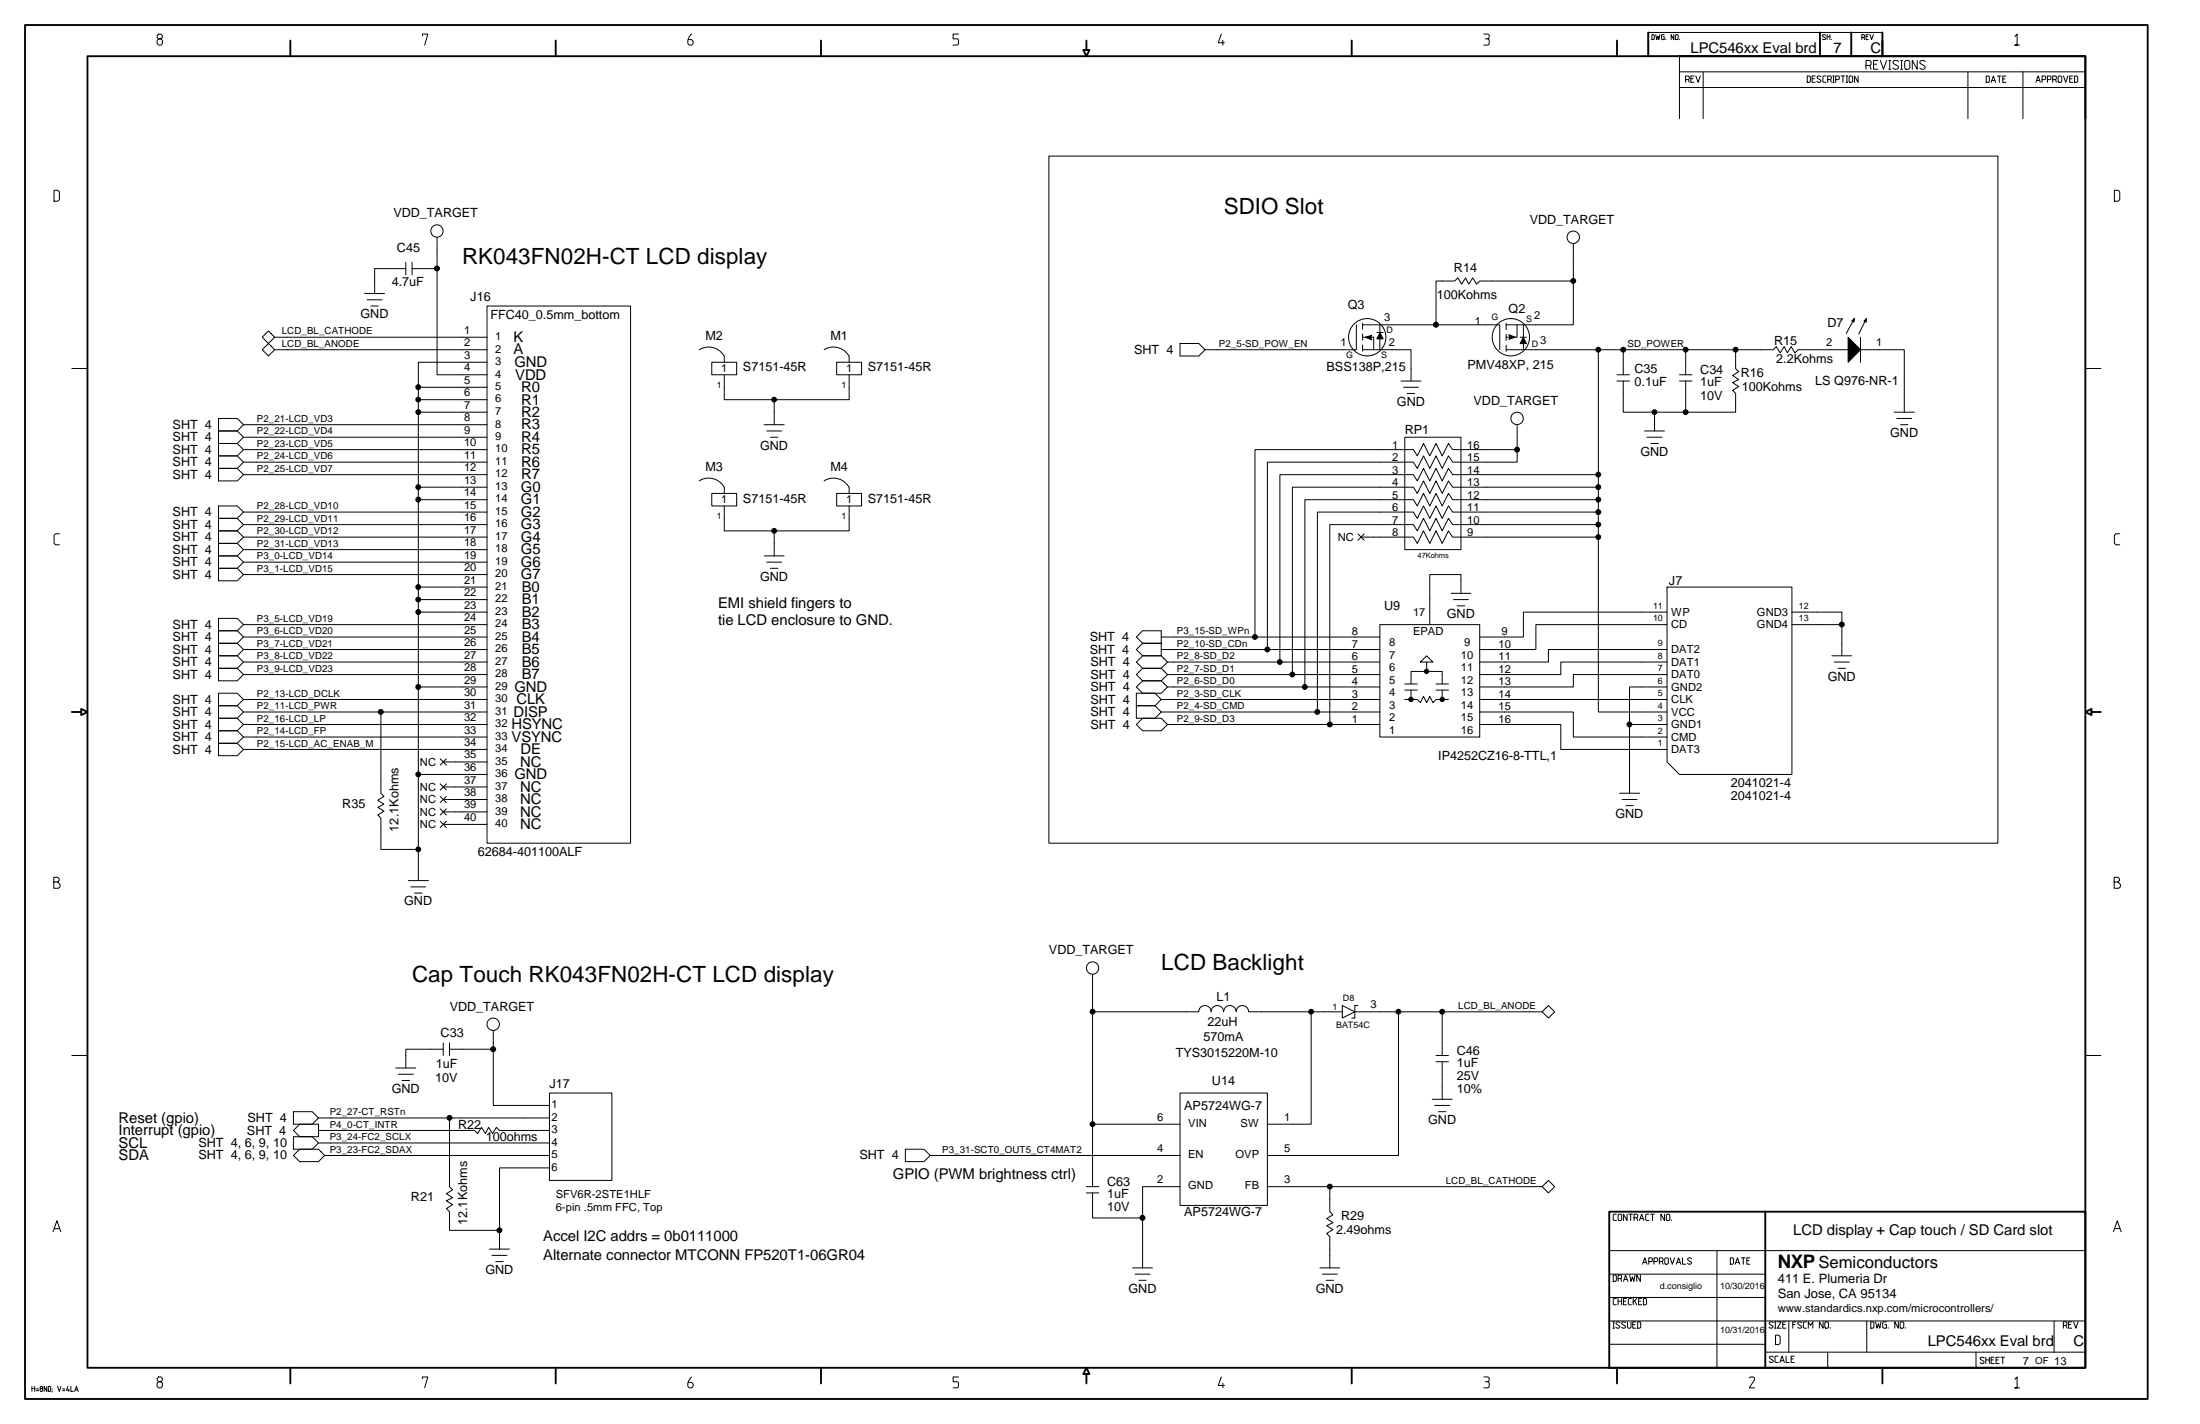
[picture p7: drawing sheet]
<svg xmlns="http://www.w3.org/2000/svg" width="432mm" height="279mm" viewBox="0 0 432 279" stroke-linecap="round" stroke-linejoin="round" font-family="sans-serif">
<g fill="none" stroke="#000" stroke-width=".2">
<path d="M31.1 6.7l-.3 .3v.3l.3 .3h.5l.3 .3v.6l-.3 .3h-.5l-.3-.3v-.6l.3-.3h.5l.3-.3v-.3l-.3-.3zM82.9 7v-.3h1.1l-.6 2.1M135.7 6.7a2.04 2.04 0 0 0-.7 1.8l.3 .3h.4l.3-.3v-.4l-.3-.3h-.6M188.1 6.7h-1v.9h.7l.3 .3-.1 .8-.9 .1M239.7 6.7l-.6 1.7h1.2M240 7.9v.9M291.2 6.7h.8a.55 .55 0 0 1 .2 .8l-.2 .1M291.5 7.6l.7 .1 .1 .8-.3 .3h-.8M324.2 6.8h.4l.1 .1v.7l-.1 .2h-.4zM325 6.8l.2 1 .2-.7 .2 .7 .2-1M326.6 6.8h-.4l-.1 .1 .1 .9h.4v-.6h-.1M326.9 7.7v.1"/>
<path d="M328.5 6.8v1l-.5-1v1M329 6.8l.4 .1v.7l-.2 .2-.4-.2v-.7zM329.6 11v12.3M329.6 17.2h79.7M329.6 14.1h79.7M329.7 7.7v.1M330.8 15.6h.6l.2-.1v-.4l-.2-.2h-.6v1.3M331.4 15.6l.2 .6M331.9 15.5h.4M332.5 14.9h-.6v1.3h.6M332.8 14.9l.5 1.3 .4-1.3M334.3 14.1v9.2"/>
<path d="M354.7 14.9h.5l.1 .2v.9l-.1 .2h-.5zM355.7 15.5h.4M356.3 14.9h-.6v1.3h.6M357.4 15.1a.47 .47 0 0 0-.8 .1l.7 .5v.3a.49 .49 0 0 1-.7 0M358.3 6.9l-.2-.1-.3 .1v.2l.5 .5-.2 .2-.4-.2M358.4 14.9h-.5l-.1 .2v.9l.1 .2h.5M358.6 7.2h.6M358.6 6.8v1M358.7 15.6h.6l.1-.1v-.4l-.1-.2h-.6v1.3M359.2 6.8v1M359.3 15.6l.1 .6M359.4 7.7v.1"/>
<path d="M359.7 16.2h.3M359.7 14.9h.3M359.9 14.9v1.3M360.3 15.6h.5l.2-.1v-.4l-.2-.2h-.5v1.3M361.4 14.9h.7M361.7 14.9v1.3M362.4 16.2h.2M362.4 14.9h.2M362.5 14.9v1.3M363.1 14.9h.4l.1 .2v.9l-.1 .2h-.4l-.2-.2v-.9zM364.7 14.9v1.3l-.7-1.3v1.3M365.4 7.3h.4l.2-.1-.2-.4h-.4v1"/>
<path d="M365.8 7.3l.2 .5M366.2 12.8h.8l.2-.2v-.5l-.2-.2h-.8v1.7M366.2 7.2h.4M366.7 6.8h-.5v1h.5M367 12.8l.2 .8M367 6.8l.3 1 .4-1M367.7 12.6h.6M368.6 11.9h-.9v1.7h.9M369.1 11.9l.6 1.7 .6-1.7M369.5 6.4h-46v4.6h46M370.7 13.6h.4M370.7 11.9h.4"/>
<path d="M370.9 11.9v1.7M372.6 12.1a.62 .62 0 0 0-1.1 .1l.1 .3 .9 .5 .1 .2-.1 .3a.7 .7 0 0 1-1-.2M373 13.6h.4M373 11.9h.4M373.2 11.9v1.7M374.1 11.9h.5l.2 .2v1.2l-.2 .3h-.5l-.3-.3v-1.2zM376.3 11.9v1.7l-1-1.7v1.7M377.9 12.1a.62 .62 0 0 0-1.1 .1l.1 .3 .9 .5 .1 .2-.1 .3a.68 .68 0 0 1-1-.2M386.2 14.1v9.2M389.8 14.9h.5l.2 .2v.9l-.2 .2h-.5zM390.8 16.2l.4-1.3 .5 1.3M391 15.8h.5"/>
<path d="M392 14.9h.7M392.4 14.9v1.3M393.1 15.5h.4M393.7 14.9h-.6v1.3h.6M395.5 7.2l.4-.5v2.1h-.4h.9M397 14.1v9.2M399.6 16.2l.4-1.3 .5 1.3M399.8 15.8h.5M400.8 15.6h.5l.2-.1v-.4l-.2-.2h-.5v1.3M401.8 15.6h.6l.1-.1v-.4l-.1-.2h-.6v1.3M402.9 15.6h.5l.2-.1v-.4l-.2-.2h-.5v1.3M403.4 15.6l.2 .6"/>
<path d="M404.1 14.9h.4l.2 .2v.9l-.2 .2h-.4l-.2-.2v-.9zM405 14.9l.4 1.3 .5-1.3M406.2 15.5h.5M406.8 14.9h-.6v1.3h.6M407.2 14.9h.4l.2 .2v.9l-.2 .2h-.4zM10.6 37.3h.8l.3 .4v1.5l-.3 .3h-.8zM205.9 30.6h186.2v134.8h-186.2zM415 37.3h.8l.3 .4v1.5l-.3 .3h-.8zM71.6 57.6h3.9M72.1 58.8h2.9M79.7 52.7h-6.2v4.9M79.7 51.5v2.4"/>
<path d="M80.9 52.7h4.9M80.9 51.5v2.4M85.8 46.6v26.9h9.8M308.8 55.1h-18.4l-.6 .7-.7-1.3-.8 1.3-.6-1.3-.8 1.3-.8-1.3-.6 .6h-3.6v8.6M308.8 47.8v15.9h-7.4M14.1 72.3h3.1M52.7 64.9l1.2 1.3-1.2 1.2-1.2-1.2zM52.7 67.4l1.2 1.2-1.2 1.2-1.2-1.2zM53.9 66.2h41.7M53.9 68.6h41.7M72.8 60h1.5M82.1 78.4h13.5"/>
<path d="M82.1 76h13.5M95.6 60h28.2v105.4h-28.2zM95.6 71.1h-13.5v101.7M137.2 68.6a3.5 3.5 0 0 1 4.9 1.3M139.7 71.1h4.9v2.4h-4.9zM142.2 73.5v4.9h24.5v-4.9M142.2 69.9v1.2M152 78.4v4.9M161.8 68.6a3.5 3.5 0 0 1 4.8 1.3M164.2 71.1h4.9v2.4h-4.9zM166.7 69.9v1.2M231.6 67.4h3.7l1.2 1.2-1.2 1.2h-3.7z"/>
<path d="M266.2 63.7v4.9h-29.7M267.4 68.6h9.5v6.2M267.4 63.7h26.8M267.4 63.4v1.2M267.4 65.5v1.2M267.4 67.7v1.2M267.4 66.2h2.2v2.4M270.2 65.2h1.3M270.8 63.7v1.5M270.8 66.5v2.1M275 74.8h3.9M275.5 76h2.9"/>
<path d="M276.2 77.2h1.5M294.4 63.7v4.9M295.6 68.6h52.4l.6-.6 .8 1.2 .8-1.2 .6 1.2 .8-1.2 .7 1.2 .6-.6h9.8M295.6 63.7h5.9M295.6 63.5v1.2M295.6 65.6v1.2M295.6 67.7v1.2M297.8 63.7v2.5h-2.2M298.4 66.2h1.2M299 63.7v2.5M299 67.4v1.2M313.7 68.6v71.1h13.5"/>
<path d="M317.4 74.8h2.4M317.4 73.5h2.4M318.6 74.8v6.1h12.3M318.6 68.6v4.9M329.6 74.8h2.5M329.6 73.5h2.5M330.9 68.6v4.9M340.7 68.6v3.7l.6 .6-1.2 .8 1.2 .8-1.2 .6 1.2 .7-1.2 .8 .6 .6v3.7h-9.8v-6.1M363.8 62.7l-.2 .2 .2 .1v-.2M363.9 62.5l-.4 .5 .4 .2 .1-.7M363.9 62.5l-1.5 2.9M365.2 68.6h8.6v12.3"/>
<path d="M365.2 66.2v4.9M366 63l.2-.2v.2zM366.3 62.6l-1.5 2.9M366.3 62.5v.7l-.5-.2zM409.3 72.3h3M42.9 82.1h3.7l1.2 1.2-1.2 1.3h-3.7h3.7l1.2 1.2-1.2 1.2h-3.7h3.7l1.2 1.2-1.2 1.3h-3.7h3.7l1.2 1.2-1.2 1.2h-3.7h3.7l1.2 1.2-1.2 1.3h-3.7zM42.9 99.3h3.7l1.2 1.2-1.2 1.2h-3.7h3.7l1.2 1.2-1.2 1.3h-3.7h3.7l1.2 1.2-1.2 1.2h-3.7h3.7l1.2 1.2-1.2 1.3h-3.7h3.7l1.2 1.2-1.2 1.2h-3.7h3.7l1.2 1.2-1.2 1.3h-3.7zM47.8 83.3h47.8M47.8 85.8h47.8M47.8 88.2h47.8M47.8 90.7h47.8M47.8 93.1h47.8"/>
<path d="M82.1 98h13.5M82.1 95.6h13.5M82.1 80.9h13.5M137.2 94.3a3.5 3.5 0 0 1 4.9 1.3M139.7 96.8h4.9v2.5h-4.9zM142.2 99.3v4.9h24.5v-4.9M142.2 95.6v1.2M150 83.3h3.9M150.5 84.6h2.9M151.2 85.8h1.5M161.8 94.3a3.5 3.5 0 0 1 4.8 1.3M164.2 96.8h4.9v2.5h-4.9z"/>
<path d="M166.7 95.6v1.2M275.7 85.8h11v22h-11zM297.8 88.2h-12.7l-.8-1.2-1.2 2.5-1.2-2.5-1.3 2.5-1.2-2.5-1.2 2.5-.8-1.3h-31.1v36.8M297.8 83.3v7.4h-12.7l-.8-1.2-1.2 2.4-1.2-2.4-1.3 2.4-1.2-2.4-1.2 2.4-.8-1.2h-28.6v36.7M313.7 98h-28.6l-.8-1.2-1.2 2.5-1.2-2.5-1.3 2.5-1.2-2.5-1.2 2.5-.8-1.3h-21.3v36.8M313.7 95.6h-28.6l-.8-1.2-1.2 2.4-1.2-2.4-1.3 2.4-1.2-2.4-1.2 2.4-.8-1.2h-23.7v36.8M313.7 93.1h-28.6l-.8-1.2-1.2 2.5-1.2-2.5-1.3 2.5-1.2-2.5-1.2 2.5-.8-1.3h-26.2v36.8M322.8 84.6h3.9M323.3 85.8h2.9M324 87h1.5M324.7 80.9v3.7M371.8 80.9h3.9"/>
<path d="M372.3 82.1h2.9M373 83.3h1.5M11.7 104.7h-.8l-.3 .4v1.5l.3 .3h.8M47.8 100.5h47.8M47.8 102.9h47.8M47.8 105.4h47.8M47.8 107.8h47.8M47.8 110.3h47.8M95.6 112.7h-47.8M95.6 117.6h-13.5M95.6 115.2h-13.5M150 109.1h3.9"/>
<path d="M150.5 110.3h2.9M151.2 111.5h1.5M152 104.2v4.9M266.5 104.8l1.3 1.2M267.1 105.4h10.3l.8 1.2 1.2-2.4 1.2 2.4 1.3-2.4 1.2 2.4 1.2-2.4 .8 1.2h28.6M267.8 104.8l-1.3 1.2M284.8 116.4h3.9M285.3 117.6h2.9M286 118.9h1.5M286.7 116.4v-3.7h-6.1v9.9M313.7 102.9h-28.6l-.8-1.2-1.2 2.5-1.2-2.5-1.3 2.5-1.2-2.5-1.2 2.5-.8-1.3h-16.4v39.3M313.7 100.5h-28.6l-.8-1.2-1.2 2.4-1.2-2.4-1.3 2.4-1.2-2.4-1.2 2.4-.8-1.2h-18.8v39.2"/>
<path d="M327.2 115.2h24.5v36.8h-22.1l-2.4-2.5zM416.1 104.7h-.8l-.3 .4v1.5l.3 .3h.8M42.9 121.3h3.7l1.2 1.3-1.2 1.2h-3.7h3.7l1.2 1.2-1.2 1.2h-3.7h3.7l1.2 1.2-1.2 1.3h-3.7h3.7l1.2 1.2-1.2 1.2h-3.7h3.7l1.2 1.3-1.2 1.2h-3.7zM42.9 136h3.7l1.2 1.2-1.2 1.3h-3.7h3.7l1.2 1.2-1.2 1.2h-3.7h3.7l1.2 1.3-1.2 1.2h-3.7h3.7l1.2 1.2-1.2 1.2h-3.7h3.7l1.2 1.2-1.2 1.3h-3.7zM74.8 139.7v15.9l.6 .7-1.3 .7 1.3 .8-1.3 .6 1.3 .8-1.3 .7 .7 .6v6.2h7.3M95.6 122.6h-47.8M95.6 125h-47.8M95.6 127.4h-47.8M95.6 129.9h-47.8M95.6 132.4h-47.8M95.6 137.2h-47.8M95.6 139.7h-47.8"/>
<path d="M95.6 120.1h-13.5M95.6 134.8h-13.5M223 136h3.7l1.2 1.2-1.2 1.3h-3.7h3.7l1.2 1.2-1.2 1.2h-3.7zM223 134.8l1.3-1.2h3.6l1.3 1.2-1.3 1.2h-3.6zM224.3 123.8h3.6v4.9h-3.6l-1.3-1.3 1.3-1.2h3.6h-3.6l-1.3-1.2zM224.3 128.7h3.6l1.3 1.2-1.3 1.2h-3.6l-1.3-1.2zM224.3 131.1h3.6l1.3 1.3-1.3 1.2h-3.6l-1.3-1.2zM227.9 137.2h42.9M227.9 139.7h42.9M227.9 125h42.9M227.9 127.4h42.9M229.2 129.9h41.6"/>
<path d="M229.2 132.4h41.6M229.2 134.8h41.6M270.8 122.6h19.6v22h-19.6zM275.7 135.4h2.5M275.7 134.2h2.5M275.7 137.2h2.5l.6 .7 .6-1.3 .6 1.3 .6-1.3 .6 1.3 .7-.7h2.4M276.9 134.2v-2.5h6.2v2.5M276.9 135.4v1.8M280 129.9v1.8M280 128.7l1.2 1.2h-2.4zM281.9 135.4h2.4M281.9 134.2h2.4"/>
<path d="M283.1 135.4v1.8M290.4 139.7h18.4v4.9h18.4M327.2 134.8h-7.4v20.8M327.2 120.1h-28.2v4.9h-8.6M327.2 122.6h-25.7v4.8h-11.1M327.2 127.4h-23.3v2.5h-13.5M327.2 129.9h-20.9v2.5h-15.9M327.2 132.4h-18.4v2.4h-18.4M327.2 137.2h-36.8M351.7 120.1h9.8v8.6M359.5 128.7h4M360 129.9h3"/>
<path d="M360.8 131.1h1.4M361.5 122.6h-9.8M86.4 153.8l1.2 1.2M86.4 156.3l1.2 1.2M86.4 158.7l1.2 1.2M86.4 148.9l1.2 1.2M87.6 153.8l-1.2 1.2M87.6 156.3l-1.2 1.2M87.6 158.7l-1.2 1.2M87.6 148.9l-1.2 1.2M95.6 142.2h-47.8M95.6 144.6h-47.8"/>
<path d="M95.6 147h-47.8M95.6 152h-13.5M95.6 154.4h-8.6M95.6 156.9h-8.6M95.6 159.3h-8.6M95.6 149.5h-8.6M224.3 140.9h3.6l1.3 1.3-1.3 1.2h-3.6l-1.3-1.2zM229.2 142.2h41.6M290.4 142.2h15.9v4.8h20.9M317.9 155.6h3.9M318.4 156.9h2.9M319.1 158.1h1.5"/>
<path d="M319.8 142.2h7.4M10.6 173.1h.7l.3-.4v-.3l-.3-.3h-.7v2.2h.9l.3-.3v-.5l-.5-.4M80.1 172.8h4M80.6 174h3M81.4 175.2h1.4M86.4 161.1l1.2 1.3M87.6 161.1l-1.2 1.3M95.6 161.8h-8.6M415 173.1h.7l.3-.4v-.3l-.3-.3h-.7v2.2h.9l.3-.3v-.5l-.5-.4M214.4 198.5h20.9M214.4 191.2v41.6M235.3 198.5a1.21 1.21 0 0 1 1.2-1.2 1.21 1.21 0 0 1 1.2 1.2"/>
<path d="M237.7 198.5a1.22 1.22 0 0 1 1.2-1.2 1.22 1.22 0 0 1 1.3 1.2M240.2 198.5a1.22 1.22 0 0 1 1.2-1.2 1.22 1.22 0 0 1 1.2 1.2M242.6 198.5a1.22 1.22 0 0 1 1.3-1.2 1.22 1.22 0 0 1 1.2 1.2M245.1 198.5h18.4M257.3 198.5v22.1h-8.5M263.5 197.3l2.4 1.2-2.4 1.2zM266.5 197.3h-.6v2.4h-.6M274.5 198.5v28.2h-25.7M283.1 198.5v8.6M302.7 198.5h-36.8M303.9 197.3l1.2 1.2-1.2 1.2-1.2-1.2zM14.1 207.1h3.1"/>
<path d="M57.6 218.1h3.7l1.2 1.3-1.2 1.2h-3.7zM62.5 219.4h45.3M77.7 209.5h3.9M78.2 210.8h2.9M78.9 212h1.5M87 205.9h-7.3v3.6M87 204.6v2.5M88.2 219.4v13.4l.6 .6-1.2 .8 1.2 .8-1.2 .6 1.2 .8-1.2 .7 .6 .6v3.7h9.8M88.2 205.9h8.6M88.2 204.6v2.5M96.8 202.2v14.7h11M107.8 214.5h12.3v17.1h-12.3z"/>
<path d="M231.6 214.5h17.2v22h-17.2zM281.1 215.7h3.9M281.6 216.9h2.9M281.9 208.3h2.4M281.9 207.1h2.4M282.3 218.1h1.5M283.1 208.3v7.4M409.3 207.1h3M57.6 221.8l1.2-1.2h3.7v2.4h-3.7zM57.6 223h3.7l1.2 1.3-1.2 1.2h-3.7zM57.6 226.7l1.2-1.2h3.7l1.2 1.2-1.2 1.2h-3.7zM62.5 221.8h30.6l.6 .6 .8-1.2 .8 1.2 .6-1.2 .8 1.2 .7-1.2 .6 .6h9.8"/>
<path d="M62.5 224.3h45.3M63.7 226.7h44.1M107.8 229.2h-9.8v15.9M177.7 225.5h3.7l1.2 1.2-1.2 1.2h-3.7zM182.6 226.7h49M213.2 234.1h2.5M213.2 232.8h2.5M214.4 220.6h17.2M214.4 234.1v4.9h9.9M231.6 232.8h-7.3v16M261 232.8v4.9l.6 .7-1.2 .7 1.2 .8-1.2 .6 1.2 .8-1.2 .7 .6 .6v6.2M302.7 232.8h-53.9"/>
<path d="M303.9 231.6l1.2 1.2-1.2 1.3-1.2-1.3zM317.2 238.2h-.4l-.2 .2v.9l.2 .2h.4M317.8 238.2h.3l.2 .2v.9l-.2 .2h-.3l-.2-.2v-.9zM319.3 238.2v1.3l-.7-1.3v1.3M319.7 238.2h.7M320.1 238.2v1.3M320.7 238.9h.5l.2-.1v-.4l-.2-.2h-.5v1.3M321.2 238.9l.2 .6M321.8 239.5l.4-1.3 .4 1.3M321.9 239.1h.6M323.6 238.2h-.4l-.2 .2v.9l.2 .2h.4M324 238.2h.7"/>
<path d="M324.3 238.2v1.3M326.7 238.2v1.3l-.7-1.3v1.3M327.2 238.2h.4l.1 .2v.9l-.1 .2h-.4l-.2-.2v-.9zM328.1 239.4v.1M10.4 241.7l.8-2.2 .7 2.2M10.7 241.1h.9M96.1 245.1h3.9M96.6 246.3h2.9M97.3 247.5h1.5M222.3 248.8h3.9M222.8 250h2.9M223.5 251.2h1.5"/>
<path d="M259.1 248.8h3.9M259.5 250h3M260.3 251.2h1.4M315.8 245.4h93.5M315.8 254.6h30.7M315.8 250h30.7M315.8 259.2h93.5M316.6 259.4h.3M316.6 250.2h.5l.1 .1v.9l-.1 .2h-.5zM316.7 259.4v1.2M317.2 254.8h-.4l-.2 .1v.9l.2 .2h.4M317.6 255.3h.7"/>
<path d="M317.6 250.9h.5l.2-.2v-.4l-.2-.1h-.5v1.2M317.6 254.8v1.2M317.9 259.5a.47 .47 0 0 0-.8 .1l.7 .6 .1 .1-.1 .2a.47 .47 0 0 1-.7-.1M318.1 250.9l.2 .5M318.3 254.8v1.2M318.6 255.3h.5M318.6 251.4l.5-1.2 .4 1.2M318.8 251h.5M319.1 259.5a.47 .47 0 0 0-.8 .1l.7 .6v.3a.49 .49 0 0 1-.7-.1M319.2 254.8h-.6v1.2h.6M319.4 259.4v1l.2 .2h.4l.1-.2v-1M319.8 250.2l.3 1.2 .3-.9 .3 .9 .2-1.2"/>
<path d="M320.2 254.8h-.4l-.2 .1v.9l.2 .2h.4M320.5 259.9h.4M320.5 254.8v1.2M320.8 255.2l.4 .8M321.1 259.4h-.6v1.2h.6M321.2 254.8l-.7 .7M321.4 259.4h.5l.1 .1v.9l-.1 .2h-.5zM321.6 255.3h.4M322 250.2v1.2l-.8-1.2v1.2M322.2 254.8h-.6v1.2h.6M322.4 248.1l.4-1.3 .5 1.3M322.6 254.8h.4l.2 .1v.9l-.2 .2h-.4z"/>
<path d="M322.6 247.7h.5M323.6 247.5h.5l.2-.1v-.4l-.2-.2h-.5v1.3M324.6 247.5h.6l.2-.1v-.4l-.2-.2h-.6v1.3M325.7 247.5h.5l.2-.1v-.4l-.2-.2h-.5v1.3M326.2 247.5l.2 .6M326.9 246.8h.4l.1 .2v.9l-.1 .2h-.4l-.2-.2v-.9zM327.8 246.8l.4 1.3 .5-1.3M329 248.1l.5-1.3 .4 1.3M329.2 247.7h.5M330.2 246.8v1.3h.7M332 247a.47 .47 0 0 0-.8 .1l.8 .7-.3 .3-.5-.2M337 245.4v23"/>
<path d="M339.6 246.8h.5l.1 .2v.9l-.1 .2h-.5zM340.6 248.1l.4-1.3 .5 1.3M340.7 247.7h.6M341.8 246.8h.7M342.2 246.8v1.3M342.9 247.4h.4M343.5 246.8h-.6v1.3h.6M348 259.5a.47 .47 0 0 0-.8 .1l.8 .7-.3 .3-.5-.2M348.3 259.4h.3M348.4 259.4v1.2M348.8 259.4h.8l-.8 1.2h.8M349.9 259.9h.5"/>
<path d="M350.5 259.4h-.6v1.2h.6M351.1 259.2v6.1M351.9 259.9h.4M352.5 259.4h-.6v1.2M353.6 259.5a.47 .47 0 0 0-.8 .1l.8 .7a.45 .45 0 0 1-.3 .3 .45 .45 0 0 1-.5-.2M354.6 259.4h-.5l-.2 .1v.9l.2 .2h.5M357.8 259.4v1.2l-.7-1.2v1.2M358.3 259.4h.4l.2 .1v.9l-.2 .2h-.4l-.1-.2v-.9zM366.4 259.2v6.1M367.2 259.4h.4l.2 .1v.9l-.2 .2h-.4zM368.1 259.4l.3 1.2 .3-.9 .3 .9 .2-1.2M370.2 259.4h-.5l-.2 .1v.9l.2 .2h.5v-.7h-.2"/>
<path d="M372.6 259.4v1.2l-.7-1.2v1.2M373.1 259.4h.4l.2 .1v.9l-.2 .2h-.4l-.2-.2v-.9zM403.2 259.2v6.1M406 259.9h.4M406.6 259.4h-.6v1.2h.6M407 259.4l.4 1.2 .5-1.2M414.8 241.7l.8-2.2 .7 2.2M415.1 241.1h.9M6.3 272v1M6.3 272.4h.5M6.8 272v1M7.1 272.9h.5"/>
<path d="M7.1 272.5h.5M8 272l-.1 .3 .4 .3-.1 .4h-.2l-.1-.4 .3-.2 .1-.2zM9.2 272v1l-.5-1v1M9.5 272l.4 .2v.7l-.1 .1h-.3zM10.2 272.9v.2M10.2 272.5v.1M11.3 272l.3 1 .4-1M12.3 272.9h.4M12.3 272.5h.4M13.3 272l-.2 .8h.5M13.5 272.6v.4M13.9 272v1h.5"/>
<path d="M14.6 273l.4-1 .3 1M14.8 272.7h.4M31.1 270.2l-.3 .3v.3l.3 .3h.5l.3 .3v.6l-.3 .3h-.5l-.3-.3v-.6l.3-.3h.5l.3-.3v-.3l-.3-.3zM82.9 270.5v-.3h1.1l-.6 2.1M135.7 270.2a2.03 2.03 0 0 0-.7 1.8l.3 .3h.4l.3-.3v-.4l-.3-.4h-.6M188.1 270.2h-1v.9h.7l.3 .3-.1 .8-.9 .1M239.7 270.2l-.6 1.6h1.2M240 271.4v.9M291.2 270.2h.8a.5 .5 0 0 1 .3 .4 .5 .5 0 0 1-.3 .5M291.5 271.1l.7 .1 .1 .8-.3 .3h-.8M315.8 263.8h30.7M316.6 260.6h.3"/>
<path d="M343.3 270.3l.3-.1h.5l.2 .1 .1 .2v.3l-1.1 1.5h1.1M346.5 265.3h62.8M348.1 266.3a.47 .47 0 0 0-.8 .1l.8 .7a.45 .45 0 0 1-.8 0M348.3 260.6h.3M348.5 262h.6l.3 .3v1.2l-.3 .3h-.6zM349 266.1h-.4l-.2 .2v.8l.2 .2h.4M349.3 267.3l.5-1.2 .4 1.2M349.5 267h.6M350.6 266.1v1.2h.6M351.6 266.6h.4M352.2 266.1h-.6v1.2h.6M354.9 260.6v-1.2l.5 .7 .4-.7v1.2"/>
<path d="M358.7 265.3v3.1M359.2 260.5v.1M370.6 260.5v.1M374 260.5v.1M387.8 265.3v3.1M389.4 266.5l-.5-.2-.3 .3 .7 .5 .1 .2-.1 .1a.47 .47 0 0 1-.7-.1M389.8 266.3v1.2M389.8 266.8h.7M390.5 266.3v1.2M390.8 266.8h.4M391.4 266.3h-.6v1.2h.6M391.8 266.8h.4"/>
<path d="M392.4 266.3h-.6v1.2h.6M392.7 266.3h.7M393.1 266.3v1.2M395.5 270.6l.4-.4v2.1h-.4h.9M405 260.1h.5l.2-.2v-.4l-.2-.1h-.5v1.2M405.5 260.1l.2 .5"/>
<circle cx="85.8" cy="45.3" r="1.21"/>
<circle cx="308.8" cy="46.6" r="1.22"/>
<circle cx="268.3" cy="66.2" r="3.7"/>
<circle cx="296.5" cy="66.2" r="3.7"/>
<circle cx="297.8" cy="82.1" r="1.22"/>
<circle cx="214.4" cy="189.9" r="1.21"/>
<circle cx="96.8" cy="201" r="1.22"/>
</g>
<g fill="#000" stroke="#000" stroke-width=".2">
<path d="M268 66.2l1.2-.4-.2 .4 .2 .5z" fill-rule="evenodd"/>
<path d="M270.8 65.3l.7 1.2h-1.3z" fill-rule="evenodd"/>
<path d="M296.2 65.7l1.2 .5-1.2 .4 .1-.5z" fill-rule="evenodd"/>
<path d="M299 66.2l.6 1.2h-1.2z" fill-rule="evenodd"/>
<path d="M362.7 66.2l2.5 2.4-2.5 2.5z" fill-rule="evenodd"/>
<circle cx="85.8" cy="52.7" r=".49"/>
<circle cx="308.8" cy="55.1" r=".48"/>
<circle cx="82.1" cy="76" r=".48"/>
<circle cx="82.1" cy="78.4" r=".48"/>
<circle cx="151.9" cy="78.4" r=".48"/>
<circle cx="281.8" cy="63.7" r=".49"/>
<circle cx="313.7" cy="68.6" r=".48"/>
<circle cx="318.6" cy="68.6" r=".48"/>
<circle cx="330.8" cy="68.6" r=".48"/>
<circle cx="340.7" cy="68.6" r=".48"/>
<circle cx="82.1" cy="98" r=".48"/>
<circle cx="82.1" cy="95.6" r=".48"/>
<circle cx="82.1" cy="80.9" r=".48"/>
<circle cx="297.8" cy="88.2" r=".48"/>
<circle cx="313.7" cy="98" r=".48"/>
<circle cx="313.7" cy="95.6" r=".48"/>
<circle cx="313.7" cy="93.1" r=".48"/>
<circle cx="324.7" cy="80.9" r=".48"/>
<circle cx="330.8" cy="80.9" r=".48"/>
<circle cx="82.1" cy="117.6" r=".48"/>
<circle cx="82.1" cy="115.2" r=".48"/>
<circle cx="151.9" cy="104.1" r=".48"/>
<circle cx="313.7" cy="100.5" r=".48"/>
<circle cx="313.7" cy="102.9" r=".48"/>
<circle cx="313.7" cy="105.4" r=".48"/>
<circle cx="74.7" cy="139.7" r=".48"/>
<circle cx="82.1" cy="134.8" r=".48"/>
<circle cx="82.1" cy="120.1" r=".48"/>
<circle cx="246.3" cy="125" r=".48"/>
<circle cx="248.8" cy="127.4" r=".48"/>
<circle cx="251.2" cy="129.9" r=".48"/>
<circle cx="253.7" cy="132.3" r=".48"/>
<circle cx="256.1" cy="134.8" r=".48"/>
<circle cx="258.6" cy="139.7" r=".48"/>
<circle cx="276.9" cy="137.2" r=".43"/>
<circle cx="280" cy="131.7" r=".43"/>
<circle cx="283.1" cy="137.2" r=".43"/>
<circle cx="361.5" cy="122.5" r=".48"/>
<circle cx="82.1" cy="151.9" r=".48"/>
<circle cx="261" cy="142.1" r=".48"/>
<circle cx="319.8" cy="142.1" r=".48"/>
<circle cx="82.1" cy="166.7" r=".48"/>
<circle cx="214.4" cy="198.5" r=".48"/>
<circle cx="257.3" cy="198.5" r=".48"/>
<circle cx="274.5" cy="198.5" r=".48"/>
<circle cx="283.1" cy="198.5" r=".48"/>
<circle cx="88.2" cy="219.3" r=".48"/>
<circle cx="96.8" cy="205.9" r=".49"/>
<circle cx="214.4" cy="220.6" r=".48"/>
<circle cx="224.2" cy="238.9" r=".49"/>
<circle cx="261" cy="232.8" r=".48"/>
<circle cx="98" cy="241.4" r=".48"/>
</g>
<g fill="none" stroke="#000" stroke-width=".37">
<path d="M4.9 4.9h416.6v269.6h-416.6zM17.2 11h392.1v257.4h-392.1zM57 8v3M109.1 8v3M161.1 8v3M213.2 8v1.8h-.6l.6 1.2 .6-1.2h-.6M265.3 8v3M317.4 8v3M323.5 6.4v4.6M329.6 11h79.7v12.3M357.2 6.4v4.6M363.3 6.4v4.6"/>
<path d="M369.5 6.4v4.6M14.1 139.7h1.8v.6l1.3-.6-1.3-.6v.6M410.5 139.7v.6l-1.2-.6 1.2-.6v.6h1.8M315.8 237.7h93.5v30.7h-93.5zM346.5 237.7v30.7M57 268.4v3M109.1 268.4v3M161.1 268.4v3M213.2 269.6h-.6l.6-1.2 .6 1.2h-.6v1.8M265.3 268.4v3M317.4 268.4v3M369.5 268.4v3"/>
</g>
<g font-size="4.4">
<text x="240.2" y="42">SDIO Slot</text>
<text x="90.7" y="51.8">RK043FN02H-CT LCD display</text>
<text x="227.9" y="190.3">LCD Backlight</text>
<text x="80.9" y="192.7">Cap Touch RK043FN02H-CT LCD display</text>
</g>
<text font-size="3.7" x="348.9" y="248.7">NXP</text>
<text font-size="3.3" x="356.9" y="248.8">Semiconductors</text>
<g font-size="2.9">
<text x="331.8" y="10.5">LPC546xx Eval brd</text>
<text x="359.9" y="10.5">7</text>
<text x="367.1" y="10.5">C</text>
<text x="100.8" y="69.6">A</text>
<text x="100.8" y="67.1">K</text>
<text x="101" y="72">GND</text>
<text x="101.1" y="74.5">VDD</text>
<text x="102.3" y="76.9">R0</text>
<text x="102.3" y="81.8">R2</text>
<text x="102.3" y="79.4">R1</text>
<text x="102.3" y="89.2">R5</text>
<text x="102.3" y="86.7">R4</text>
<text x="102.3" y="84.3">R3</text>
<text x="102.3" y="94.1">R7</text>
<text x="102.3" y="91.6">R6</text>
<text x="102.3" y="96.5">G0</text>
<text x="102.3" y="99">G1</text>
<text x="102.3" y="101.4">G2</text>
<text x="102.3" y="103.9">G3</text>
<text x="102.3" y="106.3">G4</text>
<text x="102.3" y="108.8">G5</text>
<text x="102.3" y="111.2">G6</text>
<text x="102.3" y="113.7">G7</text>
<text x="102.4" y="116.1">B0</text>
<text x="102.4" y="118.6">B1</text>
<text x="140.9" y="119.3">EMI shield fingers to</text>
<text x="102.4" y="121">B2</text>
<text x="102.4" y="123.5">B3</text>
<text x="102.4" y="125.9">B4</text>
<text x="140.9" y="122.7">tie LCD enclosure to GND.</text>
<text x="102.4" y="128.4">B5</text>
<text x="102.4" y="130.8">B6</text>
<text x="101" y="135.7">GND</text>
<text x="102.4" y="133.3">B7</text>
<text x="100.4" y="143.1">HSYNC</text>
<text x="100.8" y="140.6">DISP</text>
<text x="101.4" y="138.2">CLK</text>
<text x="100.4" y="145.5">VSYNC</text>
<text x="102.2" y="148">DE</text>
<text x="101" y="152.9">GND</text>
<text x="102.1" y="155.3">NC</text>
<text x="102.1" y="150.4">NC</text>
<text x="102.1" y="160.3">NC</text>
<text x="102.1" y="157.8">NC</text>
<text x="102.1" y="162.7">NC</text>
<text x="23.3" y="220.3">Reset (gpio)</text>
<text x="23.3" y="222.7">Interrupt (gpio)</text>
<text x="23.3" y="225.2">SCL</text>
<text x="23.3" y="227.6">SDA</text>
<text x="175.2" y="231.3">GPIO (PWM brightness ctrl)</text>
<text x="106.6" y="243.6">Accel I2C addrs = 0b0111000</text>
<text x="352" y="242.4">LCD display + Cap touch / SD Card slot</text>
<text x="106.6" y="247.2">Alternate connector MTCONN FP520T1-06GR04</text>
<text x="378.4" y="264.1">LPC546xx Eval brd</text>
<text x="407" y="264.1">C</text>
</g>
<g font-size="2.5">
<text x="77.2" y="42.6">VDD_TARGET</text>
<text x="300.2" y="43.9">VDD_TARGET</text>
<text x="77.9" y="49.4">C45</text>
<text x="285.4" y="53.4">R14</text>
<text x="76.9" y="56.1">4.7uF</text>
<text x="92.3" y="59">J16</text>
<text x="282" y="58.6">100Kohms</text>
<text x="70.8" y="62.5">GND</text>
<text x="96.3" y="62.6">FFC40_0.5mm_bottom</text>
<text x="264.5" y="60.6">Q3</text>
<text x="296.1" y="61.3">Q2</text>
<text x="358.7" y="64.2">D7</text>
<text x="138.5" y="66.8">M2</text>
<text x="163" y="66.8">M1</text>
<text x="222.6" y="69.4">SHT 4</text>
<text x="348.2" y="67.7">R15</text>
<text x="348.6" y="71.3">2.2Kohms</text>
<text x="145.8" y="72.9">S7151-45R</text>
<text x="170.3" y="72.9">S7151-45R</text>
<text x="260.4" y="72.7">BSS138P,215</text>
<text x="288" y="72.4">PMV48XP, 215</text>
<text x="320.8" y="75.8">0.1uF</text>
<text x="320.8" y="73.2">C35</text>
<text x="333.7" y="75.8">1uF</text>
<text x="333.7" y="73.3">C34</text>
<text x="341.7" y="74">R16</text>
<text x="341.9" y="76.8">100Kohms</text>
<text x="356.3" y="75.5">LS Q976-NR-1</text>
<text x="274.2" y="79.6">GND</text>
<text x="289.2" y="79.4">VDD_TARGET</text>
<text x="333.7" y="78.4">10V</text>
<text x="33.9" y="84.1">SHT 4</text>
<text x="33.9" y="86.6">SHT 4</text>
<text x="33.9" y="89">SHT 4</text>
<text x="149.2" y="88.2">GND</text>
<text x="275.7" y="85.1">RP1</text>
<text x="322" y="89.4">GND</text>
<text x="371" y="85.7">GND</text>
<text x="33.9" y="91.5">SHT 4</text>
<text x="33.9" y="93.9">SHT 4</text>
<text x="138.5" y="92.5">M3</text>
<text x="163" y="92.5">M4</text>
<text x="33.9" y="101.3">SHT 4</text>
<text x="145.8" y="98.6">S7151-45R</text>
<text x="170.3" y="98.6">S7151-45R</text>
<text x="33.9" y="103.7">SHT 4</text>
<text x="33.9" y="106.2">SHT 4</text>
<text x="33.9" y="108.6">SHT 4</text>
<text x="33.9" y="111.1">SHT 4</text>
<text x="33.9" y="113.5">SHT 4</text>
<text x="149.2" y="113.9">GND</text>
<text x="271.7" y="119.7">U9</text>
<text x="327.6" y="114.8">J7</text>
<text x="33.9" y="123.3">SHT 4</text>
<text x="33.9" y="125.8">SHT 4</text>
<text x="213.9" y="125.8">SHT 4</text>
<text x="284" y="121.3">GND</text>
<text x="33.9" y="128.2">SHT 4</text>
<text x="33.9" y="130.7">SHT 4</text>
<text x="213.9" y="128.2">SHT 4</text>
<text x="214" y="130.7">SHT 4</text>
<text x="33.9" y="133.2">SHT 4</text>
<text x="214" y="133.2">SHT 4</text>
<text x="214" y="135.6">SHT 4</text>
<text x="358.7" y="133.5">GND</text>
<text x="33.9" y="138">SHT 4</text>
<text x="33.9" y="140.5">SHT 4</text>
<text x="33.9" y="143">SHT 4</text>
<text x="214" y="143">SHT 4</text>
<text x="214" y="138">SHT 4</text>
<text x="214" y="140.5">SHT 4</text>
<text x="33.9" y="145.4">SHT 4</text>
<text x="33.9" y="147.8">SHT 4</text>
<text x="282.3" y="149.1">IP4252CZ16-8-TTL,1</text>
<text x="339.7" y="154.5">2041021-4</text>
<text x="67.2" y="158.5">R35</text>
<text x="317.1" y="160.5">GND</text>
<text x="339.7" y="156.9">2041021-4</text>
<text x="78.2" y="163.2" transform="rotate(-90 78.2 163.2)">12.1Kohms</text>
<text x="93.8" y="168">62684-401100ALF</text>
<text x="79.3" y="177.7">GND</text>
<text x="205.9" y="187.2">VDD_TARGET</text>
<text x="238.8" y="196.4">L1</text>
<text x="86.5" y="203.5">C33</text>
<text x="88.3" y="198.3">VDD_TARGET</text>
<text x="237" y="201.3">22uH</text>
<text x="85.5" y="209.6">1uF</text>
<text x="230.8" y="207.4">TYS3015220M-10</text>
<text x="236.2" y="204.2">570mA</text>
<text x="285.9" y="209.3">1uF</text>
<text x="285.9" y="206.9">C46</text>
<text x="76.9" y="214.4">GND</text>
<text x="85.4" y="212.3">10V</text>
<text x="107.8" y="213.5">J17</text>
<text x="237.9" y="212.8">U14</text>
<text x="285.9" y="214.4">10%</text>
<text x="285.9" y="212">25V</text>
<text x="48.6" y="220.2">SHT 4</text>
<text x="89.9" y="221.6">R22</text>
<text x="232.4" y="217.7">AP5724WG-7</text>
<text x="280.3" y="220.6">GND</text>
<text x="38.9" y="225.1">SHT 4, 6, 9, 10</text>
<text x="38.9" y="227.5">SHT 4, 6, 9, 10</text>
<text x="48.5" y="222.6">SHT 4</text>
<text x="95.4" y="223.8">100ohms</text>
<text x="168.7" y="227.5">SHT 4</text>
<text x="217.3" y="232.7">C63</text>
<text x="80.7" y="235.7">R21</text>
<text x="217.3" y="235.1">1uF</text>
<text x="217.3" y="237.7">10V</text>
<text x="232.4" y="238.5">AP5724WG-7</text>
<text x="263.2" y="239.4">R29</text>
<text x="91.7" y="240.4" transform="rotate(-90 91.7 240.4)">12.1Kohms</text>
<text x="262.2" y="242.2">2.49ohms</text>
<text x="95.3" y="250">GND</text>
<text x="348.9" y="251.8">411 E. Plumeria Dr</text>
<text x="221.5" y="253.6">GND</text>
<text x="258.3" y="253.6">GND</text>
<text x="348.9" y="254.7">San Jose, CA 95134</text>
</g>
<g font-size="2.2">
<text x="91.1" y="65.5">1</text>
<text x="271.7" y="63">3</text>
<text x="289.5" y="63.8">1</text>
<text x="301.1" y="62.6">2</text>
<text x="91.1" y="70.4">3</text>
<text x="91.1" y="67.9">2</text>
<text x="97.2" y="71.6">3</text>
<text x="97.2" y="69.2">2</text>
<text x="97.2" y="66.7">1</text>
<text x="263.1" y="67.9">1</text>
<text x="272.6" y="67.9">2</text>
<text x="302.3" y="67.5">3</text>
<text x="358.4" y="67.9">2</text>
<text x="368.2" y="67.9">1</text>
<text x="91.1" y="77.7">6</text>
<text x="91.1" y="75.3">5</text>
<text x="91.1" y="72.9">4</text>
<text x="97.2" y="76.5">5</text>
<text x="97.2" y="74.1">4</text>
<text x="141.5" y="73">1</text>
<text x="166.1" y="73">1</text>
<text x="91.1" y="82.7">8</text>
<text x="91.1" y="80.2">7</text>
<text x="97.2" y="83.9">8</text>
<text x="97.2" y="81.4">7</text>
<text x="97.2" y="79">6</text>
<text x="91.1" y="87.5">10</text>
<text x="91.1" y="85.1">9</text>
<text x="97.2" y="88.8">10</text>
<text x="97.2" y="86.3">9</text>
<text x="273.3" y="88.1">1</text>
<text x="288" y="88.1">16</text>
<text x="91.1" y="94.9">13</text>
<text x="91.1" y="92.5">12</text>
<text x="91.1" y="90">11</text>
<text x="97.2" y="93.7">12</text>
<text x="97.2" y="91.2">11</text>
<text x="273.3" y="95.4">4</text>
<text x="273.3" y="93">3</text>
<text x="273.3" y="90.5">2</text>
<text x="288" y="95.4">13</text>
<text x="288" y="93">14</text>
<text x="288" y="90.5">15</text>
<text x="91.1" y="99.8">15</text>
<text x="91.1" y="97.4">14</text>
<text x="97.2" y="101">15</text>
<text x="97.2" y="98.6">14</text>
<text x="97.2" y="96.1">13</text>
<text x="141.5" y="98.8">1</text>
<text x="166.1" y="98.8">1</text>
<text x="273.3" y="100.3">6</text>
<text x="273.3" y="97.9">5</text>
<text x="288" y="100.3">11</text>
<text x="288" y="97.9">12</text>
<text x="91.1" y="107.2">18</text>
<text x="91.1" y="104.7">17</text>
<text x="91.1" y="102.3">16</text>
<text x="97.2" y="105.9">17</text>
<text x="97.2" y="103.5">16</text>
<text x="262.6" y="106.1">NC</text>
<text x="273.3" y="105.2">8</text>
<text x="273.3" y="102.8">7</text>
<text x="288" y="105.2">9</text>
<text x="288" y="102.8">10</text>
<text x="91.1" y="112.1">20</text>
<text x="91.1" y="109.6">19</text>
<text x="97.2" y="113.3">20</text>
<text x="97.2" y="110.8">19</text>
<text x="97.2" y="108.4">18</text>
<text x="91.1" y="119.4">23</text>
<text x="91.1" y="117">22</text>
<text x="91.1" y="114.5">21</text>
<text x="97.2" y="118.2">22</text>
<text x="97.2" y="115.7">21</text>
<text x="91.1" y="124.3">25</text>
<text x="91.1" y="121.9">24</text>
<text x="97.2" y="125.5">25</text>
<text x="97.2" y="123.1">24</text>
<text x="97.2" y="120.7">23</text>
<text x="265.3" y="124.7">8</text>
<text x="277.3" y="124.5">EPAD</text>
<text x="277.3" y="120.8">17</text>
<text x="294.7" y="124.7">9</text>
<text x="328" y="120.8">WP</text>
<text x="328" y="123.3">CD</text>
<text x="344.8" y="120.8">GND3</text>
<text x="344.8" y="123.3">GND4</text>
<text x="91.1" y="131.7">28</text>
<text x="91.1" y="129.2">27</text>
<text x="91.1" y="126.8">26</text>
<text x="97.2" y="130.5">27</text>
<text x="97.2" y="128">26</text>
<text x="265.3" y="127.1">7</text>
<text x="265.3" y="129.6">6</text>
<text x="272.6" y="126.8">8</text>
<text x="272.6" y="129.2">7</text>
<text x="272.6" y="131.7">6</text>
<text x="286.7" y="131.7">11</text>
<text x="286.7" y="129.2">10</text>
<text x="287.4" y="126.8">9</text>
<text x="294.1" y="129.6">11</text>
<text x="294.1" y="127.1">10</text>
<text x="328" y="130.6">DAT1</text>
<text x="328" y="128.2">DAT2</text>
<text x="91.1" y="136.6">30</text>
<text x="91.1" y="134.1">29</text>
<text x="97.2" y="137.8">30</text>
<text x="97.2" y="135.3">29</text>
<text x="97.2" y="132.9">28</text>
<text x="265.3" y="132">5</text>
<text x="265.3" y="134.5">4</text>
<text x="265.3" y="136.9">3</text>
<text x="272.6" y="134.1">5</text>
<text x="272.6" y="136.6">4</text>
<text x="286.7" y="136.6">13</text>
<text x="286.7" y="134.1">12</text>
<text x="294.1" y="136.9">14</text>
<text x="294.1" y="134.5">13</text>
<text x="294.1" y="132">12</text>
<text x="328" y="138">CLK</text>
<text x="328" y="135.5">GND2</text>
<text x="328" y="133.1">DAT0</text>
<text x="91.1" y="143.9">33</text>
<text x="91.1" y="141.5">32</text>
<text x="91.1" y="139">31</text>
<text x="97.2" y="142.7">32</text>
<text x="97.2" y="140.3">31</text>
<text x="265.3" y="139.4">2</text>
<text x="265.3" y="141.8">1</text>
<text x="272.6" y="139">3</text>
<text x="272.6" y="141.5">2</text>
<text x="272.6" y="143.9">1</text>
<text x="286.7" y="143.9">16</text>
<text x="286.7" y="141.5">15</text>
<text x="286.7" y="139">14</text>
<text x="294.1" y="141.8">16</text>
<text x="294.1" y="139.4">15</text>
<text x="328" y="142.9">GND1</text>
<text x="328" y="140.4">VCC</text>
<text x="91.1" y="148.8">35</text>
<text x="91.1" y="146.4">34</text>
<text x="97.2" y="147.6">34</text>
<text x="97.2" y="145.1">33</text>
<text x="328" y="147.8">DAT3</text>
<text x="328" y="145.3">CMD</text>
<text x="82.4" y="155.1">NC</text>
<text x="82.4" y="150.2">NC</text>
<text x="91.1" y="153.7">37</text>
<text x="91.1" y="151.3">36</text>
<text x="97.2" y="155">37</text>
<text x="97.2" y="152.5">36</text>
<text x="97.2" y="150.1">35</text>
<text x="82.4" y="157.6">NC</text>
<text x="82.4" y="160">NC</text>
<text x="91.1" y="161.1">40</text>
<text x="91.1" y="158.6">39</text>
<text x="91.1" y="156.2">38</text>
<text x="97.2" y="159.9">39</text>
<text x="97.2" y="157.4">38</text>
<text x="82.4" y="162.5">NC</text>
<text x="97.2" y="162.3">40</text>
<text x="269" y="197.8">3</text>
<text x="108.2" y="219.9">2</text>
<text x="108.2" y="217.4">1</text>
<text x="227.1" y="219.9">6</text>
<text x="233.2" y="221.1">VIN</text>
<text x="243.5" y="221.1">SW</text>
<text x="252.1" y="219.9">1</text>
<text x="108.2" y="227.2">5</text>
<text x="108.2" y="224.8">4</text>
<text x="108.2" y="222.4">3</text>
<text x="227.1" y="226">4</text>
<text x="233.2" y="227.2">EN</text>
<text x="242.5" y="227.2">OVP</text>
<text x="252.1" y="226">5</text>
<text x="108.2" y="229.7">6</text>
<text x="227.1" y="232.2">2</text>
<text x="233.2" y="233.4">GND</text>
<text x="244.3" y="233.4">FB</text>
<text x="252.1" y="232.2">3</text>
<text x="109.1" y="235.1">SFV6R-2STE1HLF</text>
<text x="109.1" y="237.6">6-pin .5mm FFC, Top</text>
<text x="348.9" y="257.5">www.standardics.nxp.com/microcontrollers/</text>
<text x="397" y="267.7">7</text>
<text x="403.2" y="267.7">13</text>
</g>
<g font-size="1.9">
<text x="55.3" y="65.6">LCD_BL_CATHODE</text>
<text x="55.3" y="68.1">LCD_BL_ANODE</text>
<text x="239.2" y="68">P2_5-SD_POW_EN</text>
<text x="319.4" y="68.1">SD_POWER</text>
<text x="50.4" y="82.8">P2_21-LCD_VD3</text>
<text x="50.4" y="85.2">P2_22-LCD_VD4</text>
<text x="50.4" y="87.7">P2_23-LCD_VD5</text>
<text x="50.4" y="90.1">P2_24-LCD_VD6</text>
<text x="50.4" y="92.6">P2_25-LCD_VD7</text>
<text x="50.4" y="99.9">P2_28-LCD_VD10</text>
<text x="50.4" y="102.4">P2_29-LCD_VD11</text>
<text x="50.4" y="104.8">P2_30-LCD_VD12</text>
<text x="50.4" y="107.3">P2_31-LCD_VD13</text>
<text x="50.4" y="109.7">P3_0-LCD_VD14</text>
<text x="50.4" y="112.2">P3_1-LCD_VD15</text>
<text x="50.4" y="122">P3_5-LCD_VD19</text>
<text x="50.4" y="124.4">P3_6-LCD_VD20</text>
<text x="231" y="124.4">P3_15-SD_WPn</text>
<text x="50.4" y="126.9">P3_7-LCD_VD21</text>
<text x="50.4" y="129.3">P3_8-LCD_VD22</text>
<text x="50.4" y="131.8">P3_9-LCD_VD23</text>
<text x="231" y="131.8">P2_7-SD_D1</text>
<text x="231" y="126.9">P2_10-SD_CDn</text>
<text x="231" y="129.3">P2_8-SD_D2</text>
<text x="50.4" y="136.7">P2_13-LCD_DCLK</text>
<text x="231" y="136.7">P2_3-SD_CLK</text>
<text x="231" y="134.2">P2_6-SD_D0</text>
<text x="50.4" y="139.1">P2_11-LCD_PWR</text>
<text x="50.4" y="141.6">P2_16-LCD_LP</text>
<text x="231" y="141.6">P2_9-SD_D3</text>
<text x="231" y="139.1">P2_4-SD_CMD</text>
<text x="50.4" y="144">P2_14-LCD_FP</text>
<text x="50.4" y="146.5">P2_15-LCD_AC_ENAB_M</text>
<text x="286.2" y="198">LCD_BL_ANODE</text>
<text x="64.7" y="221.2">P4_0-CT_INTR</text>
<text x="64.7" y="218.8">P2_27-CT_RSTn</text>
<text x="64.7" y="223.7">P3_24-FC2_SCLX</text>
<text x="64.7" y="226.1">P3_23-FC2_SDAX</text>
<text x="184.9" y="226.1">P3_31-SCT0_OUT5_CT4MAT2</text>
<text x="283.8" y="232.3">LCD_BL_CATHODE</text>
<text x="399.5" y="267.7">OF</text>
</g>
<g font-size="1.8">
<text x="272.2" y="65.4">D</text>
<text x="292.8" y="62.9">G</text>
<text x="299.6" y="63.1">S</text>
<text x="264.2" y="70.3">G</text>
<text x="271.1" y="70.3">S</text>
<text x="300.7" y="68.1">D</text>
<text x="140.7" y="76">1</text>
<text x="165.2" y="76">1</text>
<text x="140.7" y="101.8">1</text>
<text x="165.2" y="101.8">1</text>
<text x="324.4" y="119.4">11</text>
<text x="353" y="119.4">12</text>
<text x="324.4" y="121.9">10</text>
<text x="353" y="121.9">13</text>
<text x="325.4" y="126.8">9</text>
<text x="325.4" y="129.2">8</text>
<text x="325.4" y="131.7">7</text>
<text x="325.4" y="134.1">6</text>
<text x="325.4" y="136.6">5</text>
<text x="325.4" y="141.5">3</text>
<text x="325.4" y="139">4</text>
<text x="325.4" y="143.9">2</text>
<text x="325.4" y="146.4">1</text>
<text x="263.6" y="196.5">D8</text>
<text x="261.5" y="198.1">1</text>
<text x="262.2" y="201.8">BAT54C</text>
<text x="325.8" y="253">d.consiglio</text>
<text x="337.6" y="253">10/30/2016</text>
<text x="337.6" y="261.6">10/31/2016</text>
</g>
<text font-size="1.5" x="278.2" y="109.5">47Kohms</text>
</svg>
